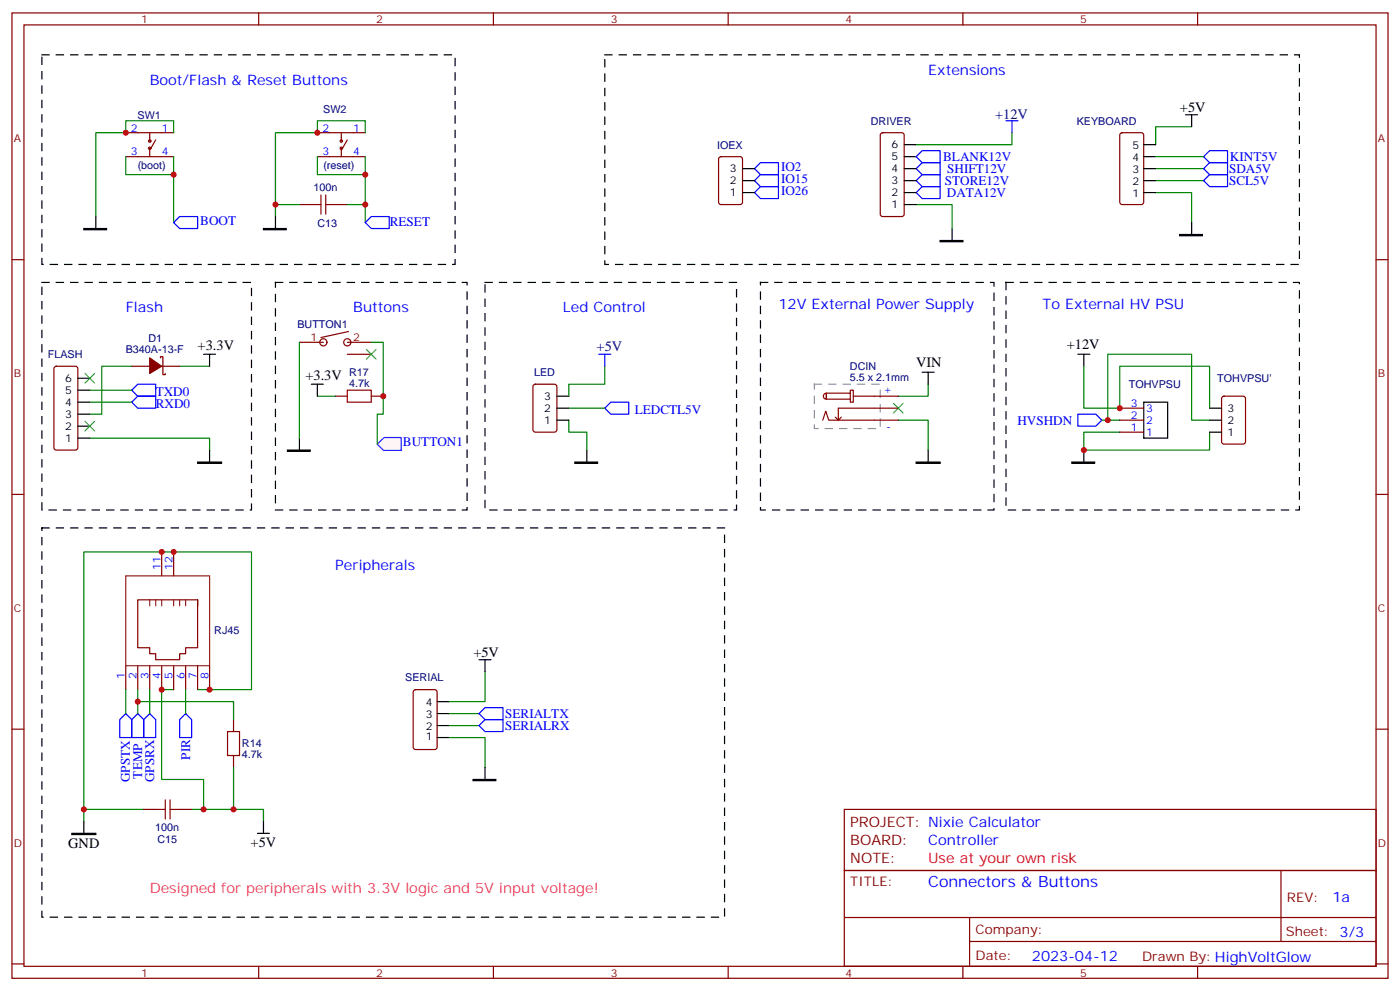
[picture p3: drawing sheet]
<svg xmlns="http://www.w3.org/2000/svg" width="412mm" height="292mm" viewBox="0 0 412 292" stroke-linecap="round" stroke-linejoin="round" font-family="sans-serif">
<g fill="none" stroke="#870000" stroke-width=".35">
<path d="M3.5 3.8h405.4v284.3h-405.4zM7.1 7.3h398.2v277.3h-398.2zM76.2 3.8v3.5M145.3 3.8v3.5M214.5 3.8v3.5M283.6 3.8v3.5M352.8 3.8v3.5M3.5 76.5h3.6M405.3 76.5h3.6M3.5 145.6h3.6M405.3 145.6h3.6M3.5 214.8h3.6"/>
<path d="M405.3 214.8h3.6M248.7 256.4h156.6v28.2h-156.6zM377.3 256.4v20.9M248.7 270.2h156.5M285.6 277.3h119.6M285.6 270.2v14.2M3.5 283.9h3.6M76.2 284.6v3.5M145.3 284.6v3.5M214.5 284.6v3.5M283.6 284.6v3.5M352.8 284.6v3.5"/>
<path d="M405.3 283.9h3.6"/>
</g>
<path d="M315.7 136.1h6.7v.4h-6.7z" fill="#000" stroke="#000" stroke-width=".35"/>
<path d="M317.5 104.4h3.5M319.3 104.4v3.5M319.3 132.6v3.5" fill="none" stroke="#000" stroke-width=".35"/>
<path d="M319.3 107.9v12.3h10.5v-12.3h26.5v12.3M329.8 127.3h-10.5v5.3h37v-5.3" fill="none" stroke="#008700" stroke-width=".35"/>
<path d="M317.5 122h5.3l1.8 1.8-1.8 1.7h-5.3z" fill="none" stroke="#00f" stroke-width=".35"/>
<path d="M111.1 130.8l2.1-1.9h5l.1 3.8h-5.3z" fill="#fff7f7" stroke="#420aff" stroke-width=".35"/>
<g fill="none" stroke="#008700" stroke-width=".35">
<path d="M51.2 39.1v-3.5h-14.2v3.5h-8.8v24.7M107.6 39.1v-3.5h-14.1v3.5h-12.4v24.7M298.1 39.1v3.5h-28.2M351 37.3h-10.6v5.3M37 46.1v5.3h14.2M51.2 46.1v19.4M93.5 46.1v5.3h14.1v-5.3M107.6 51.4v14.1M340.4 56.7h10.6v8.8M340.4 49.7h14.1M340.4 53.2h14.1M340.4 46.1h14.1"/>
<path d="M81.1 60.3h7.1M102.3 60.3h5.3M269.9 60.3h10.6v7M26.5 118.5h12.3M26.5 114.9h12.3M38.8 107.9h-8.8v14.1h-3.5M52.9 107.9h8.8M88.2 100.8v28.2M93.5 116.7h5.3M109.4 100.8h3.5v21.2h-1.8v8.8M178.2 107.9v5.3h-10.6v3.5M273.4 113.2v3.5h-8.8"/>
<path d="M26.5 129h35.2v3.6M167.6 123.8v3.5h5.3v5.3M167.6 120.2h10.6M264.6 123.8h8.8v8.8M324.6 123.8h5.2M326.3 123.8v-19.4h24.7v19.4h5.3M142.9 197.8v8.9h-10.6M37 203.1v7.1M40.6 206.7h28.2v5.2M40.6 203.1v7.1M44.1 203.1v7.1M51.2 203.1h-3.6v26.5h12.4v8.8"/>
<path d="M54.7 203.1v7.1M58.2 203.1h15.9v-40.5h-49.4v75.8h17.6M132.3 217.2h10.6v8.9M132.3 210.2h8.8M132.3 213.7h8.8M24.7 238.4v3.5M56.4 238.4h21.2v3.5M68.8 226.1v12.3"/>
</g>
<g fill="none" stroke="#00f" stroke-width=".35">
<path d="M296.3 35.6h3.6M298.1 35.6v3.5M222.2 56.7l1.8-1.7h5.3v3.5h-5.3zM222.2 53.2l1.8-1.8h5.3v3.6h-5.3zM222.2 49.7l1.8-1.8h5.3v3.5h-5.3zM269.9 53.2l1.7-1.8h5.3v3.6h-5.3zM269.9 46.1l1.7-1.7h5.3v3.5h-5.3zM271.6 55h5.3v3.5h-5.3l-1.7-1.8zM271.6 47.9h5.3v3.5h-5.3l-1.7-1.7zM354.5 49.7l1.8-1.8h5.3v3.5h-5.3zM354.5 53.2l1.8-1.8h5.3v3.6h-5.3zM354.5 46.1l1.8-1.7h5.3v3.5h-5.3z"/>
<path d="M51.2 65.5l1.7-1.7h5.3v3.5h-5.3zM107.6 65.5l1.8-1.7h5.3v3.5h-5.3zM38.8 118.5l1.8-1.8h5.3v3.5h-5.3zM38.8 114.9l1.8-1.7h5.3v3.5h-5.3zM176.4 104.4h3.5M178.2 104.4v3.5M178.2 120.2l1.7-1.7h5.3v3.5h-5.3zM37 210.2l1.8 1.7v5.3h-3.5v-5.3zM40.6 210.2l1.7 1.7v5.3h-3.5v-5.3zM42.3 211.9l1.8-1.7 1.8 1.7v5.3h-3.6zM54.7 210.2l1.7 1.7v5.3h-3.5v-5.3zM141.1 210.2l1.8-1.8h5.3v3.5h-5.3z"/>
<path d="M141.1 213.7l1.8-1.8h5.3v3.6h-5.3z"/>
</g>
<g fill="none" stroke="#000" stroke-width=".35">
<path d="M349.2 33.8h3.6M351 33.8v3.5M218.7 56.7h3.5M218.7 53.2h3.5M218.7 49.7h3.5M266.3 56.7h3.6M266.3 53.2h3.6M266.3 49.7h3.6M266.3 46.1h3.6M266.3 42.6h3.6M336.9 56.7h3.5M336.9 53.2h3.5"/>
<path d="M336.9 49.7h3.5M336.9 46.1h3.5M336.9 42.6h3.5M28.2 63.8v3.5M81.1 63.8v3.5M266.3 60.3h3.6M280.5 67.3v3.5M351 65.5v3.6M22.9 118.5h3.6M22.9 114.9h3.6M22.9 111.4h3.6M60 104.4h3.5"/>
<path d="M61.7 104.4v3.5M91.7 113.2h3.5M93.5 113.2v3.5M164 116.7h3.6M271.6 109.6h3.6M273.4 109.6v3.6M336.9 118.5h7.1v10.5h-7.1zM22.9 129h3.6M22.9 125.5h3.6M22.9 122h3.6M61.7 132.6v3.5M88.2 129v3.6"/>
<path d="M164 123.8h3.6M164 120.2h3.6M172.9 132.6v3.5M273.4 132.6v3.5M356.3 123.8h3.5M356.3 120.2h3.5M356.3 127.3h3.5M141.1 194.3h3.5M142.9 194.3v3.5M128.8 217.2h3.5M128.8 213.7h3.5M128.8 210.2h3.5"/>
<path d="M128.8 206.7h3.5M142.9 226.1v3.5M24.7 241.9v3.6M75.8 245.5h3.6M77.6 241.9v3.6"/>
</g>
<path d="M24.7 67.3h6.7v.4h-6.7zM77.6 67.3h6.7v.4h-6.7zM276.9 70.8h6.7v.4h-6.7zM347.5 69.1h6.7v.3h-6.7zM58.2 136.1h7.1v.4h-7.1zM84.7 132.6h6.7v.3h-6.7zM169.3 136.1h6.7v.4h-6.7zM269.9 136.1h7v.4h-7zM139.3 229.6h6.7v.3h-6.7zM21.2 245.5h7v.3h-7z" fill="#000" stroke="#000" stroke-width=".35"/>
<path d="M25 110l2.9 2.8M27.9 110l-2.9 2.8M107.9 102.9l2.9 2.9M110.8 102.9l-2.9 2.9M263.2 118.8l2.8 2.8M266 118.8l-2.8 2.8M25 124.1l2.9 2.8M27.9 124.1l-2.9 2.8" fill="none" stroke="#3c3" stroke-width=".35"/>
<path d="M242.8 116.1l.6-.3v1.8a.88 .88 0 0 1-.8-.6 .88 .88 0 0 1 .2-.9zM243.4 115.8h7.1v1.8h-7.1zM250.5 115.8v-.9h.9v3.6h-.9v-.9M251.4 116.7h6.1M242.4 123.8l.8-2.7 .9 2.7h13.4M246.1 122.9l.8 .9M257.5 120.2h-10.6v3.6l.9-.9" fill="none" stroke="#900" stroke-width=".35"/>
<path d="M239.9 113.2h19.4v13h-19.4z" fill="none" stroke="#999" stroke-width=".35" stroke-dasharray="2.1 2.1"/>
<g fill="none" stroke="#870000" stroke-width=".35">
<path d="M37 39.1h14.2M44.1 39.1v2.5M93.5 39.1h14.1M100.5 39.1v2.5M259.5 39.3l.5-.2h5.6l.7 .4v23.6l-.4 .6-5.9 .1-.7-.5v-23.5zM330.1 39.3l.5-.2h5.6l.6 .4 .1 20-.5 .7-5.8 .1-.7-.5-.1-20zM37 46.1h14.2M44.1 43.7v2.4M45.9 41.2l-1.5 2.5M93.5 46.1h14.1M100.5 43.7v2.4M102.3 41.2l-1.4 2.5"/>
<path d="M211.9 46.3l.5-.2h5.6l.7 .5v12.9l-.4 .7-5.9 .1-.7-.5v-13zM88.2 60.3h3.5M98.8 60.3h3.5M102.7 97.6l-8.2 1.8M16.1 108.1l.5-.2h5.6l.7 .4v23.6l-.4 .6-5.9 .1-.7-.5v-23.5zM38.8 107.9h5.3M47.3 105.4v-.3h.7v5.2h.7v-.3M47.6 107.9h5.3M88.2 100.8h7M98.8 116.7h3.5M102.3 100.8h7.1M102.3 104.4h7.1"/>
<path d="M109.4 116.7h3.5M157.2 113.4l.5-.2h5.6l.7 .4v13l-.4 .6-5.9 .1-.7-.5v-12.9zM257.5 116.7h7.1M360.1 116.9l.4-.2h5.7l.6 .4 .1 13-.5 .7h-5.9l-.6-.5-.1-12.9zM257.5 123.8h7.1M257.5 120.2h7.1M329.8 123.8h7.1M329.8 120.2h7.1M329.8 127.3h7.1M47.6 162.6v7M51.2 162.6v7M58.2 176.7h-17.6v14.1h3.5v1.7h1.8v1.8h7v-1.8h1.8v-1.7h3.5v-14.1v1.7"/>
<path d="M37 196.1v7M40.6 196.1v7M44.1 196.1v7M47.6 196.1v7M51.2 196.1v7M54.7 196.1v7M58.2 196.1v7M61.7 196.1v7M68.8 211.9v3.6M121.9 203.3l.5-.2h5.7l.6 .5 .1 16.5-.5 .6-5.9 .1-.6-.5-.1-16.5zM42.3 238.4h3.6M52.9 238.4h3.5"/>
<path d="M68.8 222.5v3.6M248.7 238.4h156.6v18h-156.6z"/>
<circle cx="44.1" cy="43.7" r=".35"/>
<circle cx="44.1" cy="41.6" r=".35"/>
<circle cx="100.5" cy="41.6" r=".35"/>
<circle cx="100.5" cy="43.7" r=".35"/>
<circle cx="95.2" cy="100.8" r="1.06"/>
<circle cx="102.3" cy="100.8" r="1.06"/>
</g>
<path d="M44.1 105.4l3.5 2.5-3.5 2.1z" fill="#870000" stroke="#870000" stroke-width=".35"/>
<path d="M12.3 16.2h121.8v61.7h-121.8zM178.2 16.2h204.6v61.7h-204.6zM12.3 83.2h61.8v67h-61.8zM81.1 83.2h56.5v67h-56.5zM142.9 83.2h74.1v67h-74.1zM224 83.2h68.8v67h-68.8zM296.3 83.2h86.5v67h-86.5zM12.3 155.5h201.1v114.7h-201.1z" fill="none" stroke="#000" stroke-width=".35" stroke-dasharray="2.1 2.1"/>
<path d="M94.5 57.4v5.7M96 57.4v5.7M91.7 60.3h2.8M96 60.3h2.8M102.3 114.9h7.1v3.6h-7.1zM67 215.5h3.6v7h-3.6zM45.9 238.4h2.8M48.7 235.6v5.6M50.1 238.4h2.8M50.1 235.6v5.6" fill="none" stroke="#a10000" stroke-width=".35"/>
<path d="M37 169.6h24.7v26.5h-24.7zM44.1 176.7v1.7M45.9 176.7v1.7M47.6 176.7v1.7M51.2 176.7v1.7M52.9 176.7v1.7M54.7 176.7v1.7" fill="none" stroke="#8c2424" stroke-width=".35"/>
<g fill="#c00">
<circle cx="37" cy="39.1" r=".88"/>
<circle cx="93.5" cy="39.1" r=".88"/>
<circle cx="81.1" cy="60.3" r=".88"/>
<circle cx="107.6" cy="51.4" r=".88"/>
<circle cx="51.2" cy="51.4" r=".88"/>
<circle cx="107.6" cy="60.3" r=".88"/>
<circle cx="329.8" cy="120.2" r=".88"/>
<circle cx="326.3" cy="123.8" r=".88"/>
<circle cx="319.3" cy="132.6" r=".88"/>
<circle cx="112.9" cy="116.7" r=".88"/>
<circle cx="51.2" cy="162.6" r=".88"/>
<circle cx="61.7" cy="203.1" r=".88"/>
<circle cx="60" cy="238.4" r=".88"/>
<circle cx="24.7" cy="238.4" r=".88"/>
<circle cx="47.6" cy="162.6" r=".88"/>
<circle cx="68.8" cy="238.4" r=".88"/>
<circle cx="40.6" cy="206.7" r=".88"/>
<circle cx="47.6" cy="203.1" r=".88"/>
</g>
<text font-size="4.6" fill="#00f" x="273.4" y="261.3">Connectors &amp; Buttons</text>
<g font-size="4.2" fill="#00f">
<text x="273.4" y="22.2">Extensions</text>
<text x="44.1" y="25">Boot/Flash &amp; Reset Buttons</text>
<text x="37" y="92">Flash</text>
<text x="104.1" y="92">Buttons</text>
<text x="165.8" y="92">Led Control</text>
<text x="229.3" y="91">12V External Power Supply</text>
<text x="307.1" y="90.9">To External HV PSU</text>
<text x="98.8" y="167.9">Peripherals</text>
<text x="273.4" y="249">Controller</text>
<text x="392.5" y="265.7">1a</text>
<text x="304" y="283">2023-04-12</text>
</g>
<g font-size="4.2" fill="#000080">
<text x="293.2" y="35.2">+12V</text>
<text x="175.8" y="103.4">+5V</text>
</g>
<g font-size="4.2">
<text x="347.6" y="33.1">+5V</text>
<text x="58.2" y="103.2">+3.3V</text>
<text x="314.2" y="102.8">+12V</text>
<text x="90" y="112">+3.3V</text>
<text x="269.9" y="108.2">VIN</text>
<text x="139.4" y="193.6">+5V</text>
<text x="20.1" y="249.7">GND</text>
<text x="73.8" y="249.4">+5V</text>
</g>
<g font-size="4.2" fill="#800">
<text x="250.5" y="243.7">PROJECT: Nixie Calculator</text>
<text x="250.5" y="249">BOARD:</text>
<text x="250.5" y="254.3">NOTE:</text>
</g>
<text font-size="4.2" fill="#f00" x="273.4" y="254.3">Use at your own risk</text>
<text font-size="4.2" fill="#f36" x="44.1" y="263.1">Designed for peripherals with 3.3V logic and 5V input voltage!</text>
<g font-size="3.9" fill="#00f">
<text x="277.8" y="47.5">BLANK12V</text>
<text x="362.3" y="47.4">KINT5V</text>
<text x="230.1" y="54">IO15</text>
<text x="230.1" y="50.4">IO2</text>
<text x="279" y="50.9">SHIFT12V</text>
<text x="362" y="50.9">SDA5V</text>
<text x="230.1" y="57.5">IO26</text>
<text x="278.3" y="54.5">STORE12V</text>
<text x="278.9" y="58">DATA12V</text>
<text x="362" y="54.4">SCL5V</text>
<text x="59" y="66.3">BOOT</text>
<text x="114.8" y="66.4">RESET</text>
<text x="45.9" y="116.5">TXD0</text>
<text x="45.9" y="120">RXD0</text>
<text x="187" y="121.8">LEDCTL5V</text>
<text x="299.7" y="125.3">HVSHDN</text>
<text x="118.7" y="131.4">BUTTON1</text>
<text x="148.8" y="215">SERIALRX</text>
<text x="148.8" y="211.5">SERIALTX</text>
<text x="56" y="223.7" transform="rotate(-90 56 223.7)">PIR</text>
<text x="38.3" y="230.4" transform="rotate(-90 38.3 230.4)">GPSTX</text>
<text x="41.9" y="229.3" transform="rotate(-90 41.9 229.3)">TEMP</text>
<text x="45.4" y="230.4" transform="rotate(-90 45.4 230.4)">GPSRX</text>
</g>
<g font-size="3.9" fill="#800">
<text x="250.5" y="261">TITLE:</text>
<text x="379.1" y="265.7">REV:</text>
<text x="287.4" y="275.2">Company:</text>
<text x="378.7" y="275.8">Sheet: 3/3</text>
<text x="287.4" y="282.9">Date:</text>
<text x="336.4" y="282.9">Drawn By: HighVoltGlow</text>
</g>
<g font-size="3.2" fill="#800">
<text x="41.6" y="6.8">1</text>
<text x="110.8" y="6.8">2</text>
<text x="179.9" y="6.8">3</text>
<text x="249.1" y="6.8">4</text>
<text x="318.2" y="6.8">5</text>
<text x="4.1" y="41.9">A</text>
<text x="405.9" y="41.9">A</text>
<text x="91.5" y="100.5">1</text>
<text x="104.1" y="100.5">2</text>
<text x="4.1" y="111.1">B</text>
<text x="405.9" y="111.1">B</text>
<text x="4.1" y="180.2">C</text>
<text x="405.9" y="180.2">C</text>
<text x="4.1" y="249.3">D</text>
<text x="405.9" y="249.3">D</text>
<text x="41.6" y="287.6">1</text>
<text x="110.8" y="287.6">2</text>
<text x="179.9" y="287.6">3</text>
<text x="249.1" y="287.6">4</text>
<text x="318.2" y="287.6">5</text>
</g>
<g font-size="3.2" fill="#000080">
<text x="40.5" y="34.9">SW1</text>
<text x="95.2" y="33.1">SW2</text>
<text x="256.5" y="36.7">DRIVER</text>
<text x="317.2" y="36.7">KEYBOARD</text>
<text x="211.2" y="43.8">IOEX</text>
<text x="40.6" y="49.7">(boot)</text>
<text x="95.2" y="49.7">(reset)</text>
<text x="92.4" y="56.4">100n</text>
<text x="93.5" y="66.8">C13</text>
<text x="43.8" y="100.8">D1</text>
<text x="87.6" y="96.7">BUTTON1</text>
<text x="14.1" y="105.5">FLASH</text>
<text x="37" y="103.9">B340A-13-F</text>
<text x="102.8" y="113.9">4.7k</text>
<text x="102.8" y="110.7">R17</text>
<text x="157.3" y="110.8">LED</text>
<text x="250.4" y="112.1">5.5 x 2.1mm</text>
<text x="250.4" y="108.8">DCIN</text>
<text x="358.6" y="112.5">TOHVPSU'</text>
<text x="332.5" y="114.3">TOHVPSU</text>
<text x="63.1" y="186.6">RJ45</text>
<text x="119.4" y="200.7">SERIAL</text>
<text x="71.3" y="220.1">R14</text>
<text x="71.3" y="223.3">4.7k</text>
<text x="45.7" y="244.8">100n</text>
<text x="46.4" y="248.4">C15</text>
</g>
<g font-size="3.2" fill="#00f">
<text x="38.6" y="38.7">2</text>
<text x="47.6" y="38.7">1</text>
<text x="95" y="38.7">2</text>
<text x="104.1" y="38.7">1</text>
<text x="38.6" y="45.8">3</text>
<text x="47.6" y="45.8">4</text>
<text x="95" y="45.8">3</text>
<text x="104.1" y="45.8">4</text>
<text x="260.2" y="115.6">+</text>
<text x="333.1" y="119.9">3</text>
<text x="333.1" y="123.4">2</text>
<text x="337.6" y="124.8">2</text>
<text x="337.6" y="121.3">3</text>
<text x="261" y="126.6">-</text>
<text x="333.1" y="126.9">1</text>
<text x="337.6" y="128.3">1</text>
<text x="47.3" y="167.9" transform="rotate(-90 47.3 167.9)">11</text>
<text x="50.8" y="167.9" transform="rotate(-90 50.8 167.9)">12</text>
<text x="36.7" y="199.9" transform="rotate(-90 36.7 199.9)">1</text>
<text x="40.2" y="199.9" transform="rotate(-90 40.2 199.9)">2</text>
<text x="43.7" y="199.9" transform="rotate(-90 43.7 199.9)">3</text>
<text x="47.3" y="199.9" transform="rotate(-90 47.3 199.9)">4</text>
<text x="50.8" y="199.9" transform="rotate(-90 50.8 199.9)">5</text>
<text x="54.3" y="199.9" transform="rotate(-90 54.3 199.9)">6</text>
<text x="57.9" y="199.9" transform="rotate(-90 57.9 199.9)">7</text>
<text x="61.4" y="199.9" transform="rotate(-90 61.4 199.9)">8</text>
</g>
<g font-size="3.2">
<text x="262.6" y="47.2">5</text>
<text x="262.6" y="43.7">6</text>
<text x="333.6" y="47.6">4</text>
<text x="333.6" y="44">5</text>
<text x="214.9" y="50.7">3</text>
<text x="262.6" y="50.7">4</text>
<text x="333.6" y="51.1">3</text>
<text x="214.9" y="57.8">1</text>
<text x="214.9" y="54.3">2</text>
<text x="262.6" y="57.8">2</text>
<text x="262.6" y="54.3">3</text>
<text x="333.6" y="58.1">1</text>
<text x="333.6" y="54.6">2</text>
<text x="262.6" y="61.3">1</text>
<text x="19.1" y="112.5">6</text>
<text x="19.1" y="119.5">4</text>
<text x="19.1" y="116">5</text>
<text x="160.3" y="117.8">3</text>
<text x="19.1" y="123">3</text>
<text x="160.3" y="124.8">1</text>
<text x="160.3" y="121.3">2</text>
<text x="361.6" y="121.3">3</text>
<text x="361.6" y="124.8">2</text>
<text x="19.1" y="130.1">1</text>
<text x="19.1" y="126.6">2</text>
<text x="361.6" y="128.3">1</text>
<text x="125.4" y="208.1">4</text>
<text x="125.4" y="215.1">2</text>
<text x="125.4" y="211.6">3</text>
<text x="125.4" y="217.9">1</text>
</g>
</svg>
